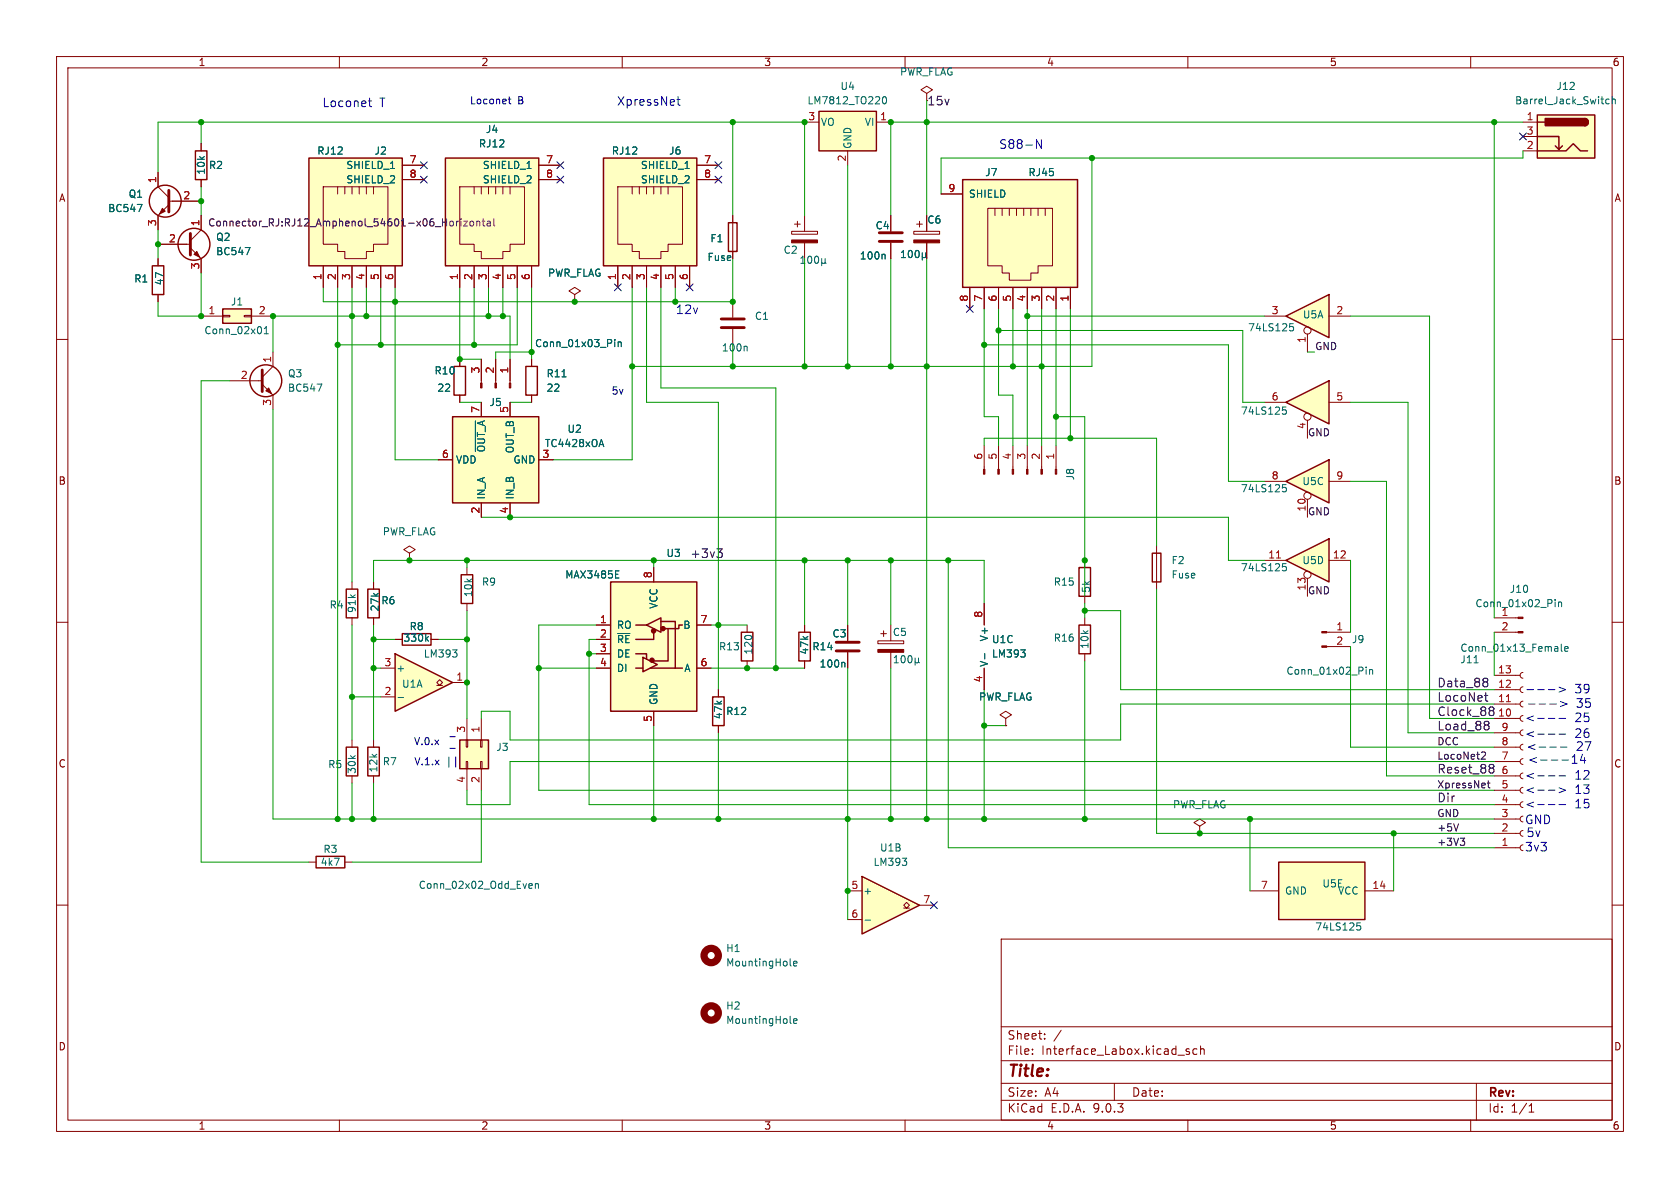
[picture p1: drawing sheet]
<svg xmlns="http://www.w3.org/2000/svg" width="297mm" height="210mm" viewBox="0 0 297 210" stroke-linecap="round" stroke-linejoin="round" font-family="sans-serif">
<g fill="none" stroke="#840000" stroke-width=".18">
<path d="M10 10h277v190h-277zM12 12h273v186h-273zM60 10v2M110 10v2M160 10v2M163.8 16.5l1-.6-1-.7-1 .7 1 .6v1.3M210 10v2M260 10v2M10 60h2M285 60h2M10 110h2M285 110h2"/>
<path d="M54.6 152.4h1.3M61 152.4h1.2M10 160h2M177 166h108v32h-108zM285 160h2M60 198v2M110 198v2M160 198v2M177 194.5h108M177 191.5h108M177 187.5h108M177 181.5h108"/>
<path d="M182.5 186.3v.1M182.5 185.5v.1M184.7 183.6v.1M184.7 182.8v.1M187.6 182.1l-1.3 2M197 191.5v3M210 198v2M210.2 185.5l-.3-.1-.2 .2v.2l.5 .2v.3h-.5M211.6 185.5l-.4-.1-.3 .3v.4l.1 .2h.6M212.2 185.5l.3-.1 .3 .1 .1 .9M212.2 184.9v1.5M260 198v2"/>
<path d="M261 191.5v6.5M270.3 196.6h.9M270.3 195.5l.4-.4v1.5"/>
</g>
<path d="M55.9 151.4h5.1v2h-5.1z" fill="none" stroke="#840000" stroke-width=".25"/>
<path d="M81.3 130.8h5.1v5.1h-5.1z" fill="#ffffc2"/>
<path d="M65 132.1h2.1v5.1h-2.1zM81.3 130.8h5.1v5.1h-5.1z" fill="none" stroke="#840000" stroke-width=".25"/>
<path d="M66 130.8v1.3M66 137.2v1.2M82.4 130.8h.3v1.3h-.3zM82.4 134.6h.3v1.3h-.3zM82.5 127v3.8M82.5 135.9v3.8M85 130.8h.2v1.3h-.2zM85 134.6h.2v1.3h-.2zM85.1 127v3.8M85.1 135.9v3.8" fill="none" stroke="#840000" stroke-width=".18"/>
<path d="M93.7 156.2l.3 .1 .1 .2-.6 .1M94 157h-.3M94.6 156.3l.2-.1 .3 .1 .1 .7M94.6 156.2v.8" fill="none" stroke="#006464" stroke-width=".18"/>
<path d="M69.8 115.6l10.2 5.1-10.2 5z" fill="#ffffc2"/>
<path d="M69.8 115.6l10.2 5.1-10.2 5z" fill="none" stroke="#840000" stroke-width=".25"/>
<path d="M157.5 38.1v2.8M101.6 52.1l1-.7-1-.6-1 .6 1 .7v1.2M101.6 53.3h.1M157.5 42.9v2.8M67.3 118.1h2.5M67.3 123.2h2.5M77.2 121.2h.5l-.5-.5 .5-.6 .5 .6-.5 .5h.5M80 120.7h2.5" fill="none" stroke="#840000" stroke-width=".18"/>
<path d="M156.3 44.9l.2 .2v.7M80 114.9h.8l-.4 .5M80.7 115.5v.5M70.4 123.3h.9" fill="none" stroke="#006464" stroke-width=".18"/>
<path d="M155.4 41.1h4.1M155.4 42.7h4.1" fill="none" stroke="#840000" stroke-width=".51"/>
<path d="M106.7 27.9h16.5v19.1h-16.5z" fill="#ffffc2"/>
<g fill="none" stroke="#840000" stroke-width=".18">
<path d="M109.2 33h11.4v10.2h-2.5v1.3h-1.3v1.2h-3.8v-1.2h-1.2v-1.3h-2.6zM111.8 33v1.3M113 33v1.3M114.3 33v1.3M115.6 33v1.3M116.8 33v1.3M118.1 33v1.3M123.2 29.2h3.8M123.2 31.8h3.8M109.2 47v3.8M111.8 47v3.8M114.3 47v3.8"/>
<path d="M116.8 47v3.8M119.4 47v3.8M121.9 47v3.8"/>
</g>
<path d="M106.7 27.9h16.5v19.1h-16.5z" fill="none" stroke="#840000" stroke-width=".25"/>
<path d="M121.1 29.8h.7" fill="none" stroke="#006464" stroke-width=".18"/>
<path d="M54.6 27.9h16.5v19.1h-16.5z" fill="#ffffc2"/>
<g fill="none" stroke="#840000" stroke-width=".18">
<path d="M57.1 33h11.5v10.2h-2.6v1.3h-1.2v1.2h-3.8v-1.2h-1.3v-1.3h-2.6zM59.7 33v1.3M61 33v1.3M62.2 33v1.3M63.5 33v1.3M64.8 33v1.3M66 33v1.3M71.1 29.2h3.8M71.1 31.8h3.8M57.1 47v3.8M59.7 47v3.8M62.2 47v3.8"/>
<path d="M64.8 47v3.8M67.3 47v3.8M69.8 47v3.8"/>
</g>
<path d="M54.6 27.9h16.5v19.1h-16.5z" fill="none" stroke="#840000" stroke-width=".25"/>
<path d="M69 29.8h.8" fill="none" stroke="#006464" stroke-width=".18"/>
<g fill="none" stroke="#840084" stroke-width=".18">
<path d="M80.7 39.1v.8M81.1 39.1l-.4 .2M81.5 38.7v.1M81.5 39.1v.8M82 39.1h.6l-.6 .8h.6M83.1 39.2l.2-.1 .4 .1v.5l-.1 .2h-.3l-.2-.1zM84.3 39.2l.2-.1 .3 .1v.7M84.3 39.1v.8M85.2 39.1h.5M85.4 38.7v1.1l.3 .1M86.1 39.2h.5l.1 .7M86.7 39.4l-.4 .1-.2 .1 .2 .3h.4"/>
<path d="M87.3 38.7v1.1l.2 .1"/>
</g>
<path d="M39.4 54.6h5v2.6h-5z" fill="#ffffc2"/>
<path d="M39.4 54.6h5v2.6h-5z" fill="none" stroke="#840000" stroke-width=".25"/>
<path d="M35.6 55.9h3.8M39.4 55.8h1.2v.2h-1.2zM43.2 55.8h1.2v.2h-1.2zM44.4 55.9h3.9" fill="none" stroke="#840000" stroke-width=".18"/>
<path d="M46.7 59h.7M46.7 58.1l.4-.4v1.3" fill="none" stroke="#006464" stroke-width=".18"/>
<path d="M78.7 27.9h16.5v19.1h-16.5z" fill="#ffffc2"/>
<g fill="none" stroke="#840000" stroke-width=".18">
<path d="M35.6 25.4v1.3M35.6 31.8v1.2M81.3 33h11.4v10.2h-2.5v1.3h-1.3v1.2h-3.8v-1.2h-1.3v-1.3h-2.5zM83.8 33v1.3M85.1 33v1.3M86.4 33v1.3M87.6 33v1.3M88.9 33v1.3M90.2 33v1.3M95.2 29.2h3.9M95.2 31.8h3.9M81.3 47v3.8"/>
<path d="M83.8 47v3.8M86.4 47v3.8M88.9 47v3.8M91.4 47v3.8M94 47v3.8M81.3 63.5v1.3M81.3 69.9v1.2M94 63.5v1.3M94 69.9v1.2M174 78.7v4.3M176.5 78.7v4.3M179.1 78.7v4.3"/>
<path d="M181.6 78.7v4.3M184.1 78.7v4.3M186.7 78.7v4.3M72.4 97.8l1-.6-1-.7-1 .7 1 .6v1.3M72.4 99.1h.1M62.2 102.9v1.2M62.2 109.2v1.3M142.2 110.5v1.3M142.2 116.8v1.3M174 106.7v3.8M174 118.1v3.8M234.5 111.8h4.3"/>
<path d="M234.5 114.3h4.3M264.2 119.4h4.5M269.2 118.9l-.3 .1-.2 .4 .2 .3 .3 .2M127 121.9v1.3M127 128.3v1.2M177.8 127l1-.6-1-.7-1 .7 1 .6v1.3M177.8 128.3h.1M264.2 139.7h4.5M264.2 137.2h4.5M264.2 134.6h4.5M264.2 132.1h4.5M264.2 129.5h4.5"/>
<path d="M264.2 127h4.5M264.2 124.5h4.5M264.2 121.9h4.5M269.2 139.2l-.3 .1-.2 .4 .2 .4 .3 .1M269.2 136.7l-.3 .1-.2 .4 .2 .3 .3 .2M269.2 134.1l-.3 .2-.2 .3 .2 .4 .3 .1M269.2 131.6l-.3 .1-.2 .4 .2 .3 .3 .2M269.2 129l-.3 .2-.2 .3 .2 .4 .3 .1M269.2 126.5l-.3 .1-.2 .4 .2 .4 .3 .1M269.2 124l-.3 .1-.2 .4 .2 .3 .3 .2M269.2 121.4l-.3 .2-.2 .3 .2 .4 .3 .1M212.1 146.1l1-.7-1-.6-1 .6 1 .7v1.2"/>
<path d="M212.1 147.3h.1M264.2 149.9h4.5M264.2 147.3h4.5M264.2 144.8h4.5M264.2 142.2h4.5M269.2 149.4l-.3 .1-.2 .4 .2 .3 .3 .2M269.2 146.8l-.3 .2-.2 .3 .2 .4 .3 .1M269.2 144.3l-.3 .1-.2 .4 .2 .3 .3 .2M269.2 141.7l-.3 .2-.2 .3 .2 .4 .3 .1"/>
</g>
<path d="M34.5 26.7h2.1v5.1h-2.1zM78.7 27.9h16.5v19.1h-16.5zM80.3 64.8h2v5.1h-2zM93 64.8h2v5.1h-2zM61.2 104.1h2v5.1h-2zM141.2 111.8h2.1v5h-2.1zM126 123.2h2v5.1h-2z" fill="none" stroke="#840000" stroke-width=".25"/>
<g fill="none" stroke="#006464" stroke-width=".18">
<path d="M93.2 29.8h.7M99.4 66.6h.7M174.1 115.5v1M180.5 114.9h.7l-.4 .5M181.2 115.5v.5M241.5 117.9v.1M241.5 118.4v.8M242.1 118.4v.8M242.1 118.5l.2-.1h.3l.1 .8M260.6 117.2h.7M276 113.9v1.1l.2 .1M276.6 114.7l.6-.1v-.3h-.4l-.2 .2 .1 .6h.5"/>
<path d="M139.7 170.6l.2 .2M140.3 170.3l.6-.1-.1-.2-.3-.1-.2 .2 .1 .6h.4M139.7 180.7l.2 .2M140.3 180.5l.6-.1-.1-.3h-.3l-.2 .2 .1 .6h.4"/>
</g>
<path d="M266.3 124h.7" fill="none" stroke="#a90000" stroke-width=".18"/>
<g fill="none" stroke="#840000" stroke-width="1.3">
<circle cx="125.7" cy="168.9" r="1.27"/>
<circle cx="125.7" cy="179.1" r="1.27"/>
</g>
<g fill="#840000" stroke="#840000" stroke-width=".18">
<path d="M186.6 83h.2v.8h-.2z"/>
<path d="M184 83h.3v.8h-.3z"/>
<path d="M181.5 83h.2v.8h-.2z"/>
<path d="M178.9 83h.3v.8h-.3z"/>
<path d="M176.4 83h.3v.8h-.3z"/>
<path d="M173.9 83h.2v.8h-.2z"/>
<path d="M233.7 111.6h.8v.3h-.8z"/>
<path d="M233.7 114.2h.8v.2h-.8z"/>
</g>
<path d="M226.1 152.4h15.2v10.2h-15.2z" fill="#ffffc2"/>
<path d="M203.7 97.8h1.5v5.1h-1.5zM61.2 132.1h2v5.1h-2zM226.1 152.4h15.2v10.2h-15.2z" fill="none" stroke="#840000" stroke-width=".25"/>
<path d="M85.1 63.5v4.2M87.6 63.5v4.2M90.2 63.5v4.2M204.5 96.5v7.6M62.2 130.8v1.3M62.2 137.2v1.2M221 157.5h5.1M241.3 157.5h5.1" fill="none" stroke="#840000" stroke-width=".18"/>
<path d="M108.7 60v.1M108.7 60.4v.9M109.3 60.4v.9M109.3 60.6l.2-.2 .3 .1v.8M239.9 163.1h.6M240 163.6h.3l.3 .3-.1 .4-.5 .1" fill="none" stroke="#006464" stroke-width=".18"/>
<g fill="#840000" stroke="#840000" stroke-width=".18">
<path d="M90 67.7h.3v.9h-.3z"/>
<path d="M87.5 67.7h.3v.9h-.3z"/>
<path d="M85 67.7h.2v.9h-.2z"/>
</g>
<path d="M107.9 102.9h15.3v22.8h-15.3z" fill="#ffffc2"/>
<g fill="none" stroke="#840000" stroke-width=".25">
<path d="M128.8 39.4h1.5v5.1h-1.5zM65 104.1h2.1v5.1h-2.1zM107.9 102.9h15.3v22.8h-15.3zM112.4 115.6h1.9v.6M112.4 110.5h1.9M112.4 118.1h1.3M113.7 116.2l2.5 1.3-2.5 1.2zM114.3 110.5l2.5-1.3v2.6zM114.3 116.2v.3M114.9 118.1h5.7M115.6 111.8v1.2h-3.2M116.8 109.9h2.6v8.2"/>
<path d="M118.1 111.1v5.7h-2.5M120.6 110.5h-.6v.6h-2.5"/>
</g>
<g fill="#840000" stroke="#840000" stroke-width=".25">
<circle cx="115.3" cy="116.7" r=".36"/>
<circle cx="115.5" cy="111.5" r=".36"/>
<circle cx="117.2" cy="111.1" r=".36"/>
</g>
<g fill="none" stroke="#840000" stroke-width=".18">
<path d="M129.5 38.1v7.6M140.5 39.6h1M141 39.1v1M142.2 38.1v2.8M129.5 53.3v2.8M129.5 58.2v2.8M140 40.9h4.5v.5h-4.5zM142.2 42.9v2.8M66 102.9v1.2M66 109.2v1.3M105.4 110.5h2.5M105.4 113h2.5"/>
<path d="M105.4 115.6h2.5M105.4 118.1h2.5M115.6 100.3v2.6M116.8 109.9h.1M123.2 110.5h2.5M123.2 118.1h2.5M149.9 110.5v2.8M149.9 115.3v2.8M155.2 113.3h4.6v.5h-4.6zM155.7 112h1M156.2 111.5v1M157.5 110.5v2.8"/>
<path d="M157.5 115.3v2.8M115.6 125.7v2.6"/>
</g>
<g fill="none" stroke="#006464" stroke-width=".18">
<path d="M141.6 46.6h.7M141.6 45.6l.3-.3v1.3M143 45.3h.1a.68 .68 0 0 1 .4 .6 .68 .68 0 0 1-.4 .7 .84 .84 0 0 1-.1-1.3zM144.1 45.4l.2-.1a.68 .68 0 0 1 .4 .6 .68 .68 0 0 1-.4 .7l-.2-.2-.1-.3zM145.3 46.4l.1 .2h.3l.2-.2M145.3 45.7v1.3M145.9 46.4l.2 .2M145.9 45.7v.7M131.9 61.2l.2 .2v.6M108.8 102.2h.6M108.8 100.9h.6M149.2 117.1l.2 .2v.6"/>
<path d="M158.1 117.2h.7M158.1 116.3l.3-.4v1.3M159.5 116l.1-.1a.68 .68 0 0 1 .4 .6 .68 .68 0 0 1-.4 .7 .84 .84 0 0 1-.1-1.2zM160.6 116l.2-.1a.68 .68 0 0 1 .4 .6 .68 .68 0 0 1-.4 .7l-.2-.2-.1-.3zM161.8 117l.2 .2h.2l.2-.2M161.8 116.3v1.3M162.4 117l.2 .2M162.4 116.3v.7"/>
</g>
<g fill="#840000" stroke="#840000" stroke-width=".18">
<path d="M155.2 114.8h4.6v.5h-4.6z"/>
<path d="M140 42.4h4.5v.5h-4.5z"/>
</g>
<path d="M127.5 56.4h4.1M127.5 57.9h4.1M147.8 113.5h4.1M147.8 115.1h4.1" fill="none" stroke="#840000" stroke-width=".51"/>
<path d="M227.3 71.1l7.6-3.8v7.6z" fill="#ffffc2"/>
<path d="M227.3 71.1l7.6-3.8v7.6z" fill="none" stroke="#840000" stroke-width=".25"/>
<g fill="none" stroke="#840000" stroke-width=".18">
<path d="M223.5 71.1h3.8M231.1 74.3v3.2M234.9 71.1h3.9"/>
<circle cx="231.1" cy="73.7" r=".63"/>
</g>
<path d="M226.8 72h.6M226.9 72.4h.3l.2 .3-.1 .5h-.4" fill="none" stroke="#006464" stroke-width=".18"/>
<path d="M227.3 99.1l7.6-3.8v7.6z" fill="#ffffc2"/>
<path d="M227.3 99.1l7.6-3.8v7.6zM81.5 101.6h2.1v5.1h-2.1zM190.8 110.5h2v5.1h-2zM190.8 100.3h2v5.1h-2z" fill="none" stroke="#840000" stroke-width=".25"/>
<g fill="none" stroke="#840000" stroke-width=".18">
<path d="M191.8 99.1v1.2M223.5 99.1h3.8M234.9 99.1h3.9M82.5 100.3v1.3M82.5 106.7v1.3M191.8 105.4v1.3M191.8 109.2v1.3M191.8 115.6v1.2M231.1 102.2v3.2M264.2 109.2h4.2M264.2 111.8h4.2"/>
<circle cx="231.1" cy="101.6" r=".63"/>
</g>
<path d="M225.7 98.6h.7" fill="none" stroke="#a90000" stroke-width=".18"/>
<path d="M226.8 99.6h.6M226.9 100.1h.3l.2 .3-.1 .4-.4 .1M274.9 106v.1M274.9 106.4v.9M275.5 106.4v.9M275.5 106.5l.2-.1 .3 .1 .1 .8" fill="none" stroke="#006464" stroke-width=".18"/>
<g fill="#840000" stroke="#840000" stroke-width=".18">
<path d="M268.4 109.1h.8v.2h-.8z"/>
<path d="M268.4 111.6h.8v.3h-.8z"/>
</g>
<path d="M144.8 19.7h10.1v7h-10.1z" fill="#ffffc2"/>
<path d="M144.8 19.7h10.1v7h-10.1z" fill="none" stroke="#840000" stroke-width=".25"/>
<path d="M142.2 21.6h2.6M149.9 26.7v2.5M154.9 21.6h2.6" fill="none" stroke="#840000" stroke-width=".18"/>
<path d="M156.1 17.2l.2-.1a.68 .68 0 0 1 .4 .6 .68 .68 0 0 1-.4 .7l-.2-.2-.1-.3z" fill="none" stroke="#006464" stroke-width=".18"/>
<path d="M227.3 85.1l7.6-3.8v7.6z" fill="#ffffc2"/>
<path d="M227.3 85.1l7.6-3.8v7.6z" fill="none" stroke="#840000" stroke-width=".25"/>
<g fill="none" stroke="#840000" stroke-width=".18">
<path d="M223.5 85.1h3.8M231.1 88.3v3.1M234.9 85.1h3.9"/>
<circle cx="231.1" cy="87.6" r=".63"/>
</g>
<path d="M226.8 85.7h.6M226.9 86.2h.3l.2 .2-.1 .5h-.4" fill="none" stroke="#006464" stroke-width=".18"/>
<path d="M227.3 55.9l7.6-3.8v7.6z" fill="#ffffc2"/>
<g fill="none" stroke="#840000" stroke-width=".25">
<path d="M227.3 55.9l7.6-3.8v7.6zM131.1 111.8h2v5h-2z"/>
<circle cx="29.2" cy="35.6" r="2.82"/>
</g>
<g fill="none" stroke="#840000" stroke-width=".18">
<path d="M27.9 30.5v2.5l1.9 1.9M29.8 36.2l-1.9 1.9v2.5M29.8 35.6h5.8M162.1 39.6h1M162.6 39.1v1M163.8 38.1v2.8M161.5 40.9h4.6v.5h-4.6zM163.8 42.9v2.8M223.5 55.9h3.8M231.1 59.1v3.1M234.9 55.9h3.9M132.1 110.5v1.3"/>
<path d="M132.1 116.8v1.3"/>
<circle cx="231.1" cy="58.4" r=".63"/>
</g>
<path d="M24.3 36.1h.8l-.5 1.3M159.4 45.5h.7M159.4 44.6l.3-.3v1.2M160.7 44.3h.2a.68 .68 0 0 1 .4 .6 .68 .68 0 0 1-.4 .6 .84 .84 0 0 1-.2-1.2zM162 44.3h.1a.68 .68 0 0 1 .4 .6 .68 .68 0 0 1-.4 .6 .84 .84 0 0 1-.1-1.2zM163 45.4l.2 .1h.3l.2-.1M163 44.7v1.3M163.7 45.4l.1 .1M163.7 44.7v.7M228 57.2h.6M228.1 57.7h.3l.3 .2-.1 .5-.5 .1" fill="none" stroke="#006464" stroke-width=".18"/>
<g fill="#840000" stroke="#840000" stroke-width=".18">
<path d="M161.5 42.4h4.6v.5h-4.6z"/>
<path d="M28.7 36.8l.5 .5-1 .5z"/>
</g>
<path d="M29.8 33.7v3.8" fill="none" stroke="#840000" stroke-width=".51"/>
<path d="M80 73.7h15.2v15.2h-15.2z" fill="#ffffc2"/>
<path d="M80 73.7h15.2v15.2h-15.2z" fill="none" stroke="#840000" stroke-width=".25"/>
<path d="M85.1 71.1v2.6M90.2 71.1v2.6M77.5 81.3h2.5M85.1 88.9v2.5M90.2 88.9v2.5M95.2 81.3h2.6" fill="none" stroke="#840000" stroke-width=".18"/>
<path d="M84 74.4v5.4M106 78.6h.6M106.3 77.7l.4 1.3" fill="none" stroke="#006464" stroke-width=".18"/>
<path d="M152.4 154.9l10.2 5.1-10.2 5.1z" fill="#ffffc2"/>
<g fill="none" stroke="#840000" stroke-width=".25">
<path d="M152.4 154.9l10.2 5.1-10.2 5.1z"/>
<circle cx="47" cy="67.3" r="2.82"/>
</g>
<path d="M40.6 67.3h5.8M46.4 67.9l1.9 2v2.5M48.3 62.2v2.6l-1.9 1.9M149.9 157.5h2.5M149.9 162.6h2.5M159.8 160.5h.5l-.5-.5 .5-.5 .5 .5-.5 .5h.5M162.6 160h2.5" fill="none" stroke="#840000" stroke-width=".18"/>
<path d="M56.1 67.9h.8l-.5 1.3M159.5 151.7h.8l-.4 .5M160.2 152.3v.6M152.9 162.7h1" fill="none" stroke="#006464" stroke-width=".18"/>
<path d="M46.4 65.4v3.8" fill="none" stroke="#840000" stroke-width=".51"/>
<path d="M47 69.1l.5-.5 .5 1z" fill="#840000" stroke="#840000" stroke-width=".18"/>
<path d="M271.8 20.3h10.1v7.6h-10.1z" fill="#ffffc2"/>
<g fill="none" stroke="#840000" stroke-width=".25">
<path d="M271.8 20.3h10.1v7.6h-10.1zM271.8 26.7h5.1l1.2-1.3 1.3 1.3h1.3M271.8 24.1h3.8v2.3l.6-.6M271.8 21.6h1.2M275 25.8l.6 .6M280.2 21a.64 .64 0 0 1 .6 .6 .64 .64 0 0 1-.6 .6M71.1 112h5.1v2h-5.1z"/>
<circle cx="34.3" cy="43.2" r="2.82"/>
</g>
<g fill="#840000" stroke="#840000" stroke-width=".25">
<path d="M280.2 21a.64 .64 0 0 1 .6 .6 .64 .64 0 0 1-.6 .6z"/>
<path d="M273.2 21h7v1.2h-7z"/>
</g>
<path d="M35.6 38.1v2.5l-1.9 1.9M269.2 21.6h2.6M269.2 24.1h2.6M269.2 26.7h2.6M27.9 43.2h5.8M33.7 43.8l1.9 1.9v2.6M69.8 113h1.3M76.2 113h1.3" fill="none" stroke="#840000" stroke-width=".18"/>
<path d="M284.5 17.6l-.4-.1-.2 .3 .1 .5h.5M285 17.6l.2-.1 .3 .1 .1 .8M285 17.1v1.3M43.4 43.8h.8l-.5 1.2M75.4 112.9l.3 .5M75.7 112.5l-.4 .5" fill="none" stroke="#006464" stroke-width=".18"/>
<path d="M33.7 41.3v3.8" fill="none" stroke="#840000" stroke-width=".51"/>
<path d="M34.8 44.5l.5 1-1-.5z" fill="#840000" stroke="#840000" stroke-width=".18"/>
<path d="M170.2 31.8h20.3v19h-20.3z" fill="#ffffc2"/>
<path d="M170.2 31.8h20.3v19h-20.3zM26.9 47h2.1v5.1h-2.1z" fill="none" stroke="#840000" stroke-width=".25"/>
<g fill="none" stroke="#840000" stroke-width=".18">
<path d="M27.9 30.5v2.5M27.9 38.1v2.5M30.5 35.6h5.1M35.6 25.4v1.3M35.6 31.8v1.2M35.6 38.1v2.5M71.1 29.2h3.8M71.1 31.8h3.8M95.2 29.2h3.9M95.2 31.8h3.9M123.2 29.2h3.8M123.2 31.8h3.8"/>
<path d="M129.5 38.1v1.3M157.5 38.1v2.8M163.8 38.1v2.8M166.4 34.3h3.8M174.6 36.8h11.5v10.2h-2.6v1.3h-1.3v1.2h-3.8v-1.2h-1.2v-1.3h-2.6zM175.9 36.8v1.3M177.2 36.8v1.3M178.4 36.8v1.3M179.7 36.8v1.3M181 36.8v1.3M182.2 36.8v1.3M183.5 36.8v1.3"/>
<path d="M184.8 36.8v1.3M27.9 45.7v1.3M27.9 52.1v1.2M27.9 43.2h5.1M35.6 45.7v2.6M57.1 47v3.8M59.7 47v3.8M62.2 47v3.8M64.8 47v3.8M67.3 47v3.8M69.8 47v3.8M81.3 47v3.8"/>
<path d="M83.8 47v3.8M86.4 47v3.8M88.9 47v3.8M91.4 47v3.8M94 47v3.8M101.6 53.3h.1M109.2 47v3.8M111.8 47v3.8M114.3 47v3.8M116.8 47v3.8M119.4 47v3.8M121.9 47v3.8"/>
<path d="M129.5 44.5v1.2M157.5 42.9v2.8M163.8 42.9v2.8M171.4 50.8v3.8M174 50.8v3.8M176.5 50.8v3.8M179.1 50.8v3.8M181.6 50.8v3.8M184.1 50.8v3.8M186.7 50.8v3.8M189.2 50.8v3.8M81.3 63.5v1.3"/>
<path d="M81.3 69.9v1.2M85.1 63.5v3.8M85.1 71.1v2.6M87.6 63.5v3.8M90.2 63.5v3.8M90.2 71.1v2.6M94 63.5v1.3M94 69.9v1.2M77.5 81.3h2.5M85.1 88.9v2.5M90.2 88.9v2.5M95.2 81.3h2.6"/>
<path d="M66 102.9v1.2M66 109.2v1.3M69.8 113h1.3M76.2 113h1.3M105.4 113h2.5M105.4 110.5h2.5M105.4 115.6h2.5M105.4 118.1h2.5M115.6 100.3v2.6M123.2 110.5h2.5M123.2 118.1h2.5M142.2 110.5v1.3"/>
<path d="M142.2 116.8v1.3M149.9 110.5v2.8M149.9 115.3v2.8M174 106.7v3.8M174 118.1v3.8M115.6 125.7v2.6M127 121.9v1.3M127 128.3v1.2M177.8 128.3h.1"/>
</g>
<g fill="none" stroke="#0f0f0f" stroke-width=".18">
<path d="M126.7 97h1l-.5 .6 .4 .2 .1 .5-.3 .3h-.4M262.4 119.9l.5 .1 .1 .2-.3 .3M262.1 132.9l.4 .1 .1 .3-.8 .9h.8M262.4 120.5h.3M262.4 122.9h.6M262.7 128.2h.3M262.7 122.4v1.3l.3 .3M262.7 120.5l.3 .2v.4l-.1 .2-.5 .1M262.9 138.4h.5M263 128.2l.2 .1v.4l-.1 .3h-.4M263.1 138v1.1l.3 .2M263.2 127.7v.2l-.2 .3"/>
<path d="M263.4 125h.4l.2 .1 .1 .2-.3 .3M263.4 125.5l.1 .1M263.5 135.1l.5 .1 .1 .2-.3 .4M263.5 135.8h.3M263.5 125.6h.3M263.5 125.6l-.1 .1M263.8 125.6l.3 .3-.1 .4-.2 .2-.4-.1M263.8 135.8l.2 .1 .1 .5-.1 .2-.5 .1M257.8 145.6l-.4 1.3M258.2 148.2h.7l-.4 .4M258.7 148.6l.2 .3v.3l-.2 .2"/>
</g>
<g fill="none" stroke="#009600" stroke-width=".18">
<path d="M163.8 17.8v20.3M27.9 30.5v-8.9h114.3v16.5M35.6 21.6v3.8M35.6 33v5.1M129.5 21.6v16.5M149.9 29.2v35.6M193 27.9v36.9h-81.2M264.2 21.6v87.6M269.2 21.6h-111.7v16.5M269.2 26.7v1.2h-102.8v6.4M27.9 40.6v5.1M35.6 48.3v7.6h-7.7v-2.6"/>
<path d="M59.7 50.8v94M62.2 50.8v52.1M64.8 50.8v5.1M67.3 50.8v10.2M69.8 50.8v30.5h7.7M81.3 50.8v12.7h3.8M83.8 50.8v10.2M86.4 50.8v5.1M88.9 50.8v5.1M91.4 50.8v10.2h-31.7M94 50.8v12.7M111.8 50.8v30.5h-14"/>
<path d="M114.3 50.8v20.3h12.7v50.8M116.8 50.8v17.8h20.4v49.5M119.4 50.8v2.5M129.5 45.7v7.6h-72.4v-2.5M142.2 45.7v19.1M157.5 45.7v19.1M163.8 45.7v99.1M174 54.6v19.1h2.5v5M176.5 54.6v15.3h2.6v8.8M176.5 58.4h43.2v12.7h3.8M179.1 54.6v10.2M181.6 54.6v24.1"/>
<path d="M181.6 55.9h41.9M184.1 54.6v24.1M186.7 54.6v24.1M189.2 54.6v22.9M238.8 55.9h13.9v71.1h11.5M40.6 67.3h-5v85.1h19M48.3 62.2v-6.3h41.9v7.6M48.3 72.4v72.4h215.9M81.3 71.1h3.8M90.2 71.1h3.8M94 62.2h-6.4v1.3M129.5 61v3.8"/>
<path d="M174 78.7v-1.2h30.5v19M174 61h43.2v24.1h6.3M186.7 73.7h5.1v31.7M231.1 62.2h1.3M238.8 71.1h10.1v58.4h15.3M82.5 99.1v1.2M85.1 91.4h132.1v7.7h6.3M115.6 99.1v1.2M142.2 99.1v11.4M149.9 99.1v11.4M157.5 99.1v11.4M167.6 99.1v50.8h96.6"/>
<path d="M238.8 99.1v12.7M238.8 85.1h6.3v52.1h19.1M62.2 110.5v20.3M66 102.9v-3.8h108v7.6M66 118.1h1.3M66 113h3.8M66 110.5v20.3M77.5 113h5M82.5 108v19M95.2 118.1h10.2M104.1 115.6h1.3M105.4 110.5h-10.2v29.2h169"/>
<path d="M105.4 113h-1.3v29.2h160.1M125.7 118.1h16.5M125.7 110.5h6.4M149.9 118.1v44.5M157.5 118.1v26.7M191.8 106.7v2.5M191.8 116.8v28M191.8 108h6.3v13.9h66.1M204.5 104.1v43.2h59.7M238.8 114.3v17.8h25.4M264.2 111.8v7.6M62.2 138.4v6.4"/>
<path d="M62.2 123.2h5.1M66 138.4v6.4M85.1 139.7v12.7h-22.9M115.6 128.3v16.5M127 129.5v15.3M174 121.9v22.9M174 128.3h3.8M264.2 124.5h-66.1v6.3h-107.9v-5.1h-5.1v1.3M264.2 134.6h-174v7.6h-7.7v-2.5M221 144.8v12.7M246.4 147.3v10.2"/>
</g>
<g fill="none" stroke="#000084" stroke-width=".18">
<path d="M74.3 28.6l1.2 1.2M74.3 31.1l1.2 1.3M75.5 28.6l-1.2 1.2M75.5 31.1l-1.2 1.3M98.5 28.6l1.2 1.2M98.5 31.1l1.2 1.3M99.7 28.6l-1.2 1.2M99.7 31.1l-1.2 1.3M126.4 31.1l1.2 1.3M126.4 28.6l1.2 1.2M127.6 31.1l-1.2 1.3M127.6 28.6l-1.2 1.2"/>
<path d="M268.6 23.5l1.2 1.2M269.8 23.5l-1.2 1.2M108.6 50.2l1.2 1.2M109.8 50.2l-1.2 1.2M121.3 50.2l1.2 1.2M122.5 50.2l-1.2 1.2M170.8 54l1.3 1.2M172.1 54l-1.3 1.2M164.5 159.4l1.2 1.2M165.7 159.4l-1.2 1.2"/>
</g>
<g fill="none" stroke="#0000c2" stroke-width=".18">
<path d="M65.1 17.8h.6M65.3 17.3v1.3l.4 .3M89.8 17.5h.5M90 17.1v1.1l.3 .2M119.7 17.6h.5M119.9 17.1v1.3l.3 .2M184.1 24.7v1.5l-.9-1.5v1.5M79.4 133.8v1.8M80.6 133.8v1.8M270 121.9h1.1M270.2 124.5h1.2M271.8 121.9h1.2"/>
<path d="M272.1 124.5h1.2M273.7 127h1.2M273.7 129.8h1.2M273.7 137.2h1.2M273.7 139.7h1.2M273.7 121.9h1.2M274 132.1h1.1M274 124.5h1.1M275.6 127h1.2M275.6 129.8h1.2M275.6 137.2h1.2M275.6 139.3l1.2 .4-1.2 .4"/>
<path d="M275.6 121.5l1.2 .4-1.2 .4M275.9 132.1h1.1M275.9 124l1.1 .5-1.1 .4M276.1 134.4h1.2M277.9 134.9h.9M277.9 133.8l.5-.4v1.5M279.8 133.3l-.4 1.1h.9M280.1 133.9v1M273.7 142.2h1.2M275.6 142.2h1.2"/>
</g>
<g fill="none" stroke="#006464" stroke-width=".18">
<path d="M24.3 36.1h.8l-.5 1.3M69 29.8h.8M93.2 29.8h.7M121.1 29.8h.7M43.4 43.8h.8l-.5 1.2M156.3 44.9l.2 .2v.7M159.4 45.5h.7M159.4 44.6l.3-.3v1.2M160.7 44.3h.2a.68 .68 0 0 1 .4 .6 .68 .68 0 0 1-.4 .6 .84 .84 0 0 1-.2-1.2zM162 44.3h.1a.68 .68 0 0 1 .4 .6 .68 .68 0 0 1-.4 .6 .84 .84 0 0 1-.1-1.2zM163 45.4l.2 .1h.3l.2-.1M163 44.7v1.3"/>
<path d="M163.7 45.4l.1 .1M163.7 44.7v.7M84 74.4v5.4M99.4 66.6h.7M106 78.6h.6M106.3 77.7l.4 1.3M108.7 60v.1M108.7 60.4v.9M109.3 60.4v.9M109.3 60.6l.2-.2 .3 .1v.8M75.4 112.9l.3 .5M75.7 112.5l-.4 .5"/>
<path d="M108.8 102.2h.6M108.8 100.9h.6M149.2 117.1l.2 .2v.6M174.1 115.5v1M180.5 114.9h.7l-.4 .5M181.2 115.5v.5"/>
</g>
<g fill="none" stroke="#840084" stroke-width=".18">
<path d="M80.7 39.1v.8M81.1 39.1l-.4 .2M81.5 38.7v.1M81.5 39.1v.8M82 39.1h.6l-.6 .8h.6M83.1 39.2l.2-.1 .4 .1v.5l-.1 .2h-.3l-.2-.1zM84.3 39.2l.2-.1 .3 .1v.7M84.3 39.1v.8M85.2 39.1h.5M85.4 38.7v1.1l.3 .1M86.1 39.2h.5l.1 .7M86.7 39.4l-.4 .1-.2 .1 .2 .3h.4"/>
<path d="M87.3 38.7v1.1l.2 .1"/>
</g>
<g fill="#009600" stroke="#009600" stroke-width=".18">
<circle cx="221" cy="144.8" r=".46"/>
<circle cx="246.4" cy="147.3" r=".46"/>
<circle cx="212.1" cy="147.3" r=".46"/>
<circle cx="176.5" cy="58.4" r=".46"/>
<circle cx="181.6" cy="55.9" r=".46"/>
<circle cx="157.5" cy="21.6" r=".46"/>
<circle cx="163.8" cy="21.6" r=".46"/>
<circle cx="157.5" cy="64.8" r=".46"/>
<circle cx="163.8" cy="64.8" r=".46"/>
<circle cx="179.1" cy="64.8" r=".46"/>
<circle cx="174" cy="61" r=".46"/>
<circle cx="186.7" cy="73.7" r=".46"/>
<circle cx="193" cy="27.9" r=".46"/>
<circle cx="264.2" cy="21.6" r=".46"/>
<circle cx="167.6" cy="99.1" r=".46"/>
<circle cx="157.5" cy="99.1" r=".46"/>
<circle cx="189.2" cy="77.5" r=".46"/>
<circle cx="191.8" cy="99.1" r=".46"/>
<circle cx="184.1" cy="64.8" r=".46"/>
<circle cx="174" cy="128.3" r=".46"/>
<circle cx="174" cy="144.8" r=".46"/>
<circle cx="157.5" cy="144.8" r=".46"/>
<circle cx="163.8" cy="144.8" r=".46"/>
<circle cx="191.8" cy="144.8" r=".46"/>
<circle cx="191.8" cy="108" r=".46"/>
<circle cx="83.8" cy="61" r=".46"/>
<circle cx="94" cy="62.2" r=".46"/>
<circle cx="111.8" cy="64.8" r=".46"/>
<circle cx="101.6" cy="53.3" r=".46"/>
<circle cx="88.9" cy="55.9" r=".46"/>
<circle cx="119.4" cy="53.3" r=".46"/>
<circle cx="127" cy="144.8" r=".46"/>
<circle cx="149.9" cy="157.5" r=".46"/>
<circle cx="149.9" cy="144.8" r=".46"/>
<circle cx="132.1" cy="118.1" r=".46"/>
<circle cx="137.2" cy="118.1" r=".46"/>
<circle cx="127" cy="110.5" r=".46"/>
<circle cx="142.2" cy="99.1" r=".46"/>
<circle cx="149.9" cy="99.1" r=".46"/>
<circle cx="115.6" cy="144.8" r=".46"/>
<circle cx="35.6" cy="21.6" r=".46"/>
<circle cx="35.6" cy="55.9" r=".46"/>
<circle cx="64.8" cy="55.9" r=".46"/>
<circle cx="59.7" cy="61" r=".46"/>
<circle cx="67.3" cy="61" r=".46"/>
<circle cx="27.9" cy="43.2" r=".46"/>
<circle cx="48.3" cy="55.9" r=".46"/>
<circle cx="35.6" cy="35.6" r=".46"/>
<circle cx="82.5" cy="99.1" r=".46"/>
<circle cx="90.2" cy="91.4" r=".46"/>
<circle cx="72.4" cy="99.1" r=".46"/>
<circle cx="66" cy="118.1" r=".46"/>
<circle cx="66" cy="113" r=".46"/>
<circle cx="81.3" cy="63.5" r=".46"/>
<circle cx="86.4" cy="55.9" r=".46"/>
<circle cx="62.2" cy="55.9" r=".46"/>
<circle cx="69.8" cy="53.3" r=".46"/>
<circle cx="82.5" cy="120.7" r=".46"/>
<circle cx="62.2" cy="144.8" r=".46"/>
<circle cx="59.7" cy="144.8" r=".46"/>
<circle cx="66" cy="144.8" r=".46"/>
<circle cx="62.2" cy="123.2" r=".46"/>
<circle cx="149.9" cy="64.8" r=".46"/>
<circle cx="142.2" cy="64.8" r=".46"/>
<circle cx="129.5" cy="64.8" r=".46"/>
<circle cx="104.1" cy="115.6" r=".46"/>
<circle cx="95.2" cy="118.1" r=".46"/>
<circle cx="82.5" cy="113" r=".46"/>
<circle cx="115.6" cy="99.1" r=".46"/>
<circle cx="129.5" cy="53.3" r=".46"/>
<circle cx="142.2" cy="21.6" r=".46"/>
<circle cx="129.5" cy="21.6" r=".46"/>
</g>
<text font-size="2.8" fill="#840000" x="178" y="190.9">Title:</text>
<g font-size="2.1" fill="#0000c2">
<text x="56.9" y="19.1">Loconet</text>
<text x="67.1" y="19.1">T</text>
<text x="109" y="18.8">XpressNet</text>
<text x="176.5" y="26.4">S88-N</text>
<text x="119.4" y="55.6">12v</text>
<text x="278.4" y="122.7">39</text>
<text x="278.6" y="125.2">35</text>
<text x="269.5" y="127.8">&lt;---</text>
<text x="269.5" y="130.6">&lt;---</text>
<text x="278.4" y="127.8">25</text>
<text x="278.4" y="130.6">26</text>
<text x="269.5" y="137.9">&lt;---</text>
<text x="269.7" y="132.8">&lt;---</text>
<text x="270" y="135.1">&lt;---14</text>
<text x="278.4" y="137.9">12</text>
<text x="278.6" y="132.8">27</text>
<text x="269.5" y="143">&lt;---</text>
<text x="269.5" y="140.5">&lt;--&gt;</text>
<text x="278.4" y="143">15</text>
<text x="278.4" y="140.5">13</text>
<text x="269.5" y="145.8">GND</text>
<text x="269.7" y="148.1">5v</text>
<text x="269.5" y="150.6">3v3</text>
</g>
<g font-size="2.1" fill="#0f0f0f">
<text x="163.8" y="18.7">15v</text>
<text x="121.9" y="98.7">+3v3</text>
<text x="254" y="121.6">Data_88</text>
<text x="254" y="124.1">LocoNet</text>
<text x="254" y="129.2">Load_88</text>
<text x="254" y="126.7">Clock_88</text>
<text x="254" y="136.8">Reset_88</text>
<text x="254" y="141.9">Dir</text>
</g>
<g font-size="2.1" fill="#840000">
<text x="178" y="184">Sheet:</text>
<text x="178" y="186.7">File:</text>
<text x="184.1" y="186.7">Interface_Labox.kicad_sch</text>
<text x="178" y="196.9">KiCad</text>
<text x="178" y="194.1">Size:</text>
<text x="184.7" y="194.1">A4</text>
<text x="185.7" y="196.9">E.D.A.</text>
<text x="193.3" y="196.9">9.0.3</text>
<text x="200" y="194.1">Date:</text>
<text x="263" y="194.3">Rev:</text>
<text x="263" y="196.9">Id:</text>
<text x="267.1" y="196.9">1/1</text>
</g>
<g font-size="1.8" fill="#840000">
<text x="35" y="11.9">1</text>
<text x="85" y="11.9">2</text>
<text x="135" y="11.9">3</text>
<text x="185" y="11.9">4</text>
<text x="235" y="11.9">5</text>
<text x="285" y="11.9">6</text>
<text x="10.3" y="35.9">A</text>
<text x="285.3" y="35.9">A</text>
<text x="10.3" y="85.9">B</text>
<text x="285.3" y="85.9">B</text>
<text x="10.3" y="135.9">C</text>
<text x="285.3" y="135.9">C</text>
<text x="10.3" y="185.9">D</text>
<text x="285.3" y="185.9">D</text>
<text x="35" y="199.9">1</text>
<text x="85" y="199.9">2</text>
<text x="135" y="199.9">3</text>
<text x="185" y="199.9">4</text>
<text x="235" y="199.9">5</text>
<text x="285" y="199.9">6</text>
</g>
<g font-size="1.8" fill="#006464">
<text x="148.5" y="16.1">U4</text>
<text x="159" y="13.6">PWR_FLAG</text>
<text x="275.1" y="16.1">J12</text>
<text x="85.8" y="23.7">J4</text>
<text x="142.7" y="18.6">LM7812_TO220</text>
<text x="145" y="22.5">VO</text>
<text x="152.8" y="22.5">VI</text>
<text x="267.7" y="18.6">Barrel_Jack_Switch</text>
<text x="56" y="27.5">RJ12</text>
<text x="66.1" y="27.5">J2</text>
<text x="84.6" y="26.3">RJ12</text>
<text x="108.1" y="27.5">RJ12</text>
<text x="118.2" y="27.5">J6</text>
<text x="150.7" y="26.4" transform="rotate(-90 150.7 26.4)">GND</text>
<text x="22.6" y="35.2">Q1</text>
<text x="36.4" y="31" transform="rotate(-90 36.4 31)">10k</text>
<text x="36.8" y="30.1">R2</text>
<text x="61.1" y="30.1">SHIELD_1</text>
<text x="61.1" y="32.6">SHIELD_2</text>
<text x="85.3" y="30.1">SHIELD_1</text>
<text x="85.3" y="32.6">SHIELD_2</text>
<text x="113.2" y="30.1">SHIELD_1</text>
<text x="113.2" y="32.6">SHIELD_2</text>
<text x="171.2" y="35.2">SHIELD</text>
<text x="174.1" y="31.3">J7</text>
<text x="181.7" y="31.3">RJ45</text>
<text x="19" y="37.7">BC547</text>
<text x="154.7" y="40.7">C4</text>
<text x="163.8" y="39.7">C6</text>
<text x="38.1" y="45.3">BC547</text>
<text x="38.1" y="42.8">Q2</text>
<text x="125" y="46.3">Fuse</text>
<text x="125.5" y="43">F1</text>
<text x="138.4" y="45.1">C2</text>
<text x="151.9" y="46.1">100n</text>
<text x="23.6" y="50.1">R1</text>
<text x="29.1" y="50.5" transform="rotate(-90 29.1 50.5)">47</text>
<text x="96.8" y="49.1">PWR_FLAG</text>
<text x="36" y="59.3">Conn_02x01</text>
<text x="40.7" y="54.2">J1</text>
<text x="133.4" y="56.7">C1</text>
<text x="220.5" y="58.8">74LS125</text>
<text x="230.2" y="56.5">U5A</text>
<text x="94.5" y="61.6">Conn_01x03_Pin</text>
<text x="127.5" y="62.3">100n</text>
<text x="50.8" y="69.4">BC547</text>
<text x="50.8" y="66.9">Q3</text>
<text x="76.7" y="66.4">R10</text>
<text x="77.2" y="69.4">22</text>
<text x="86.4" y="72">J5</text>
<text x="96.5" y="66.9">R11</text>
<text x="96.5" y="69.4">22</text>
<text x="100.2" y="76.7">U2</text>
<text x="219.3" y="73.5">74LS125</text>
<text x="80.5" y="82.1">VDD</text>
<text x="86" y="80.1" transform="rotate(-90 86 80.1)">~{OUT_A}</text>
<text x="90.7" y="82.1">GND</text>
<text x="91" y="80.2" transform="rotate(-90 91 80.2)">OUT_B</text>
<text x="96.2" y="79.2">TC4428xOA</text>
<text x="86" y="88.4" transform="rotate(-90 86 88.4)">IN_A</text>
<text x="91" y="88.4" transform="rotate(-90 91 88.4)">IN_B</text>
<text x="190.1" y="85" transform="rotate(-90 190.1 85)">J8</text>
<text x="219.3" y="87.2">74LS125</text>
<text x="230.1" y="86">U5C</text>
<text x="67.6" y="94.8">PWR_FLAG</text>
<text x="117.7" y="98.7">U3</text>
<text x="207" y="99.9">F2</text>
<text x="219.3" y="101.2">74LS125</text>
<text x="230.1" y="99.9">U5D</text>
<text x="58.2" y="107.8">R4</text>
<text x="67.3" y="107">R6</text>
<text x="83.7" y="105.7" transform="rotate(-90 83.7 105.7)">10k</text>
<text x="85.1" y="103.7">R9</text>
<text x="99.8" y="102.5">MAX3485E</text>
<text x="116.4" y="107.7" transform="rotate(-90 116.4 107.7)">VCC</text>
<text x="186.2" y="103.7">R15</text>
<text x="192.9" y="104.9" transform="rotate(-90 192.9 104.9)">5k</text>
<text x="207" y="102.5">Fuse</text>
<text x="260.7" y="107.5">Conn_01x02_Pin</text>
<text x="266.8" y="105">J10</text>
<text x="63.1" y="108.4" transform="rotate(-90 63.1 108.4)">91k</text>
<text x="67.2" y="108.2" transform="rotate(-90 67.2 108.2)">27k</text>
<text x="71.2" y="113.6">330k</text>
<text x="72.3" y="111.6">R8</text>
<text x="109" y="111.4">RO</text>
<text x="109" y="113.9">~{RE}</text>
<text x="120.7" y="111.4">B</text>
<text x="147.1" y="112.9">C3</text>
<text x="157.7" y="112.6">C5</text>
<text x="174.9" y="113.5" transform="rotate(-90 174.9 113.5)">V+</text>
<text x="175.3" y="113.9">U1C</text>
<text x="186.2" y="113.6">R16</text>
<text x="238.9" y="113.9">J9</text>
<text x="265.4" y="109">1</text>
<text x="70" y="119">+</text>
<text x="74.8" y="116.4">LM393</text>
<text x="109" y="116.4">DE</text>
<text x="109" y="119">DI</text>
<text x="120.9" y="119">A</text>
<text x="127" y="115.2">R13</text>
<text x="133.2" y="115.8" transform="rotate(-90 133.2 115.8)">120</text>
<text x="143.1" y="115.8" transform="rotate(-90 143.1 115.8)">47k</text>
<text x="143.5" y="115.2">R14</text>
<text x="144.8" y="118.2">100n</text>
<text x="174.9" y="118" transform="rotate(-90 174.9 118)">V-</text>
<text x="175.3" y="116.4">LM393</text>
<text x="192.6" y="114.8" transform="rotate(-90 192.6 114.8)">10k</text>
<text x="227.3" y="119.5">Conn_01x02_Pin</text>
<text x="258.1" y="117.4">J11</text>
<text x="258.1" y="115.4">Conn_01x13_Female</text>
<text x="71" y="121.8">U1A</text>
<text x="116.4" y="124.7" transform="rotate(-90 116.4 124.7)">GND</text>
<text x="173" y="124.1">PWR_FLAG</text>
<text x="127.9" y="127.2" transform="rotate(-90 127.9 127.2)">47k</text>
<text x="128.3" y="126.6">R12</text>
<text x="57.9" y="136">R5</text>
<text x="63.1" y="136.9" transform="rotate(-90 63.1 136.9)">30k</text>
<text x="66.9" y="136.6" transform="rotate(-90 66.9 136.6)">12k</text>
<text x="67.6" y="135.5">R7</text>
<text x="87.6" y="132.9">J3</text>
<text x="207.3" y="143.1">PWR_FLAG</text>
<text x="56.6" y="153.3">4k7</text>
<text x="57.1" y="151">R3</text>
<text x="154.3" y="153.3">LM393</text>
<text x="155.5" y="150.7">U1B</text>
<text x="73.9" y="157.3">Conn_02x02_Odd_Even</text>
<text x="152.5" y="158.3">+</text>
<text x="227.1" y="158.3">GND</text>
<text x="233.7" y="157.1">U5E</text>
<text x="236.5" y="158.3">VCC</text>
<text x="232.4" y="164.7">74LS125</text>
<text x="128.3" y="168.5">H1</text>
<text x="128.3" y="171">MountingHole</text>
<text x="128.3" y="178.7">H2</text>
<text x="128.3" y="181.2">MountingHole</text>
</g>
<g font-size="1.8" fill="#0000c2">
<text x="83" y="18.6">Loconet</text>
<text x="91.5" y="18.6">B</text>
<text x="108" y="70">5v</text>
<text x="73.1" y="131.9">V.0.x</text>
<text x="79.4" y="130.4">_</text>
<text x="73.2" y="135.5">V.1.x</text>
<text x="79.4" y="132.4">_</text>
</g>
<g font-size="1.8" fill="#a90000">
<text x="142.8" y="21.3">3</text>
<text x="155.5" y="21.3">1</text>
<text x="269.8" y="21.3">1</text>
<text x="269.8" y="23.9">3</text>
<text x="72.3" y="29">7</text>
<text x="96.4" y="29">7</text>
<text x="124.4" y="29">7</text>
<text x="149.6" y="28.6" transform="rotate(-90 149.6 28.6)">2</text>
<text x="269.8" y="26.4">2</text>
<text x="27.7" y="32.5" transform="rotate(-90 27.7 32.5)">1</text>
<text x="32.3" y="35.3">2</text>
<text x="72.3" y="31.5">8</text>
<text x="96.4" y="31.5">8</text>
<text x="124.4" y="31.5">8</text>
<text x="167.6" y="34">9</text>
<text x="27.7" y="40.1" transform="rotate(-90 27.7 40.1)">3</text>
<text x="35.3" y="40.1" transform="rotate(-90 35.3 40.1)">1</text>
<text x="29.8" y="42.9">2</text>
<text x="35.3" y="47.7" transform="rotate(-90 35.3 47.7)">3</text>
<text x="56.9" y="49.6" transform="rotate(-90 56.9 49.6)">1</text>
<text x="59.4" y="49.6" transform="rotate(-90 59.4 49.6)">2</text>
<text x="62" y="49.6" transform="rotate(-90 62 49.6)">3</text>
<text x="64.5" y="49.6" transform="rotate(-90 64.5 49.6)">4</text>
<text x="67.1" y="49.6" transform="rotate(-90 67.1 49.6)">5</text>
<text x="69.6" y="49.6" transform="rotate(-90 69.6 49.6)">6</text>
<text x="81" y="49.6" transform="rotate(-90 81 49.6)">1</text>
<text x="83.6" y="49.6" transform="rotate(-90 83.6 49.6)">2</text>
<text x="86.1" y="49.6" transform="rotate(-90 86.1 49.6)">3</text>
<text x="88.6" y="49.6" transform="rotate(-90 88.6 49.6)">4</text>
<text x="91.2" y="49.6" transform="rotate(-90 91.2 49.6)">5</text>
<text x="93.7" y="49.6" transform="rotate(-90 93.7 49.6)">6</text>
<text x="109" y="49.6" transform="rotate(-90 109 49.6)">1</text>
<text x="111.5" y="49.6" transform="rotate(-90 111.5 49.6)">2</text>
<text x="114" y="49.6" transform="rotate(-90 114 49.6)">3</text>
<text x="116.6" y="49.6" transform="rotate(-90 116.6 49.6)">4</text>
<text x="119.1" y="49.6" transform="rotate(-90 119.1 49.6)">5</text>
<text x="121.7" y="49.6" transform="rotate(-90 121.7 49.6)">6</text>
<text x="171.2" y="53.4" transform="rotate(-90 171.2 53.4)">8</text>
<text x="173.7" y="53.4" transform="rotate(-90 173.7 53.4)">7</text>
<text x="176.3" y="53.4" transform="rotate(-90 176.3 53.4)">6</text>
<text x="178.8" y="53.4" transform="rotate(-90 178.8 53.4)">5</text>
<text x="181.4" y="53.4" transform="rotate(-90 181.4 53.4)">4</text>
<text x="183.9" y="53.4" transform="rotate(-90 183.9 53.4)">3</text>
<text x="186.4" y="53.4" transform="rotate(-90 186.4 53.4)">2</text>
<text x="189" y="53.4" transform="rotate(-90 189 53.4)">1</text>
<text x="36.8" y="55.6">1</text>
<text x="45.6" y="55.6">2</text>
<text x="224.7" y="55.6">3</text>
<text x="236.1" y="55.6">2</text>
<text x="48" y="64.2" transform="rotate(-90 48 64.2)">1</text>
<text x="230.9" y="60.7" transform="rotate(-90 230.9 60.7)">1</text>
<text x="42.5" y="67.1">2</text>
<text x="48" y="71.8" transform="rotate(-90 48 71.8)">3</text>
<text x="84.8" y="66.1" transform="rotate(-90 84.8 66.1)">3</text>
<text x="87.4" y="66.1" transform="rotate(-90 87.4 66.1)">2</text>
<text x="89.9" y="66.1" transform="rotate(-90 89.9 66.1)">1</text>
<text x="224.7" y="70.9">6</text>
<text x="236.1" y="70.9">5</text>
<text x="84.8" y="73.1" transform="rotate(-90 84.8 73.1)">7</text>
<text x="89.9" y="73.1" transform="rotate(-90 89.9 73.1)">5</text>
<text x="78" y="81">6</text>
<text x="95.8" y="81">3</text>
<text x="173.7" y="81.4" transform="rotate(-90 173.7 81.4)">6</text>
<text x="176.3" y="81.4" transform="rotate(-90 176.3 81.4)">5</text>
<text x="178.8" y="81.4" transform="rotate(-90 178.8 81.4)">4</text>
<text x="181.4" y="81.4" transform="rotate(-90 181.4 81.4)">3</text>
<text x="183.9" y="81.4" transform="rotate(-90 183.9 81.4)">2</text>
<text x="186.4" y="81.4" transform="rotate(-90 186.4 81.4)">1</text>
<text x="224.7" y="84.8">8</text>
<text x="236.1" y="84.8">9</text>
<text x="84.8" y="90.9" transform="rotate(-90 84.8 90.9)">2</text>
<text x="89.9" y="90.9" transform="rotate(-90 89.9 90.9)">4</text>
<text x="224.1" y="98.8">11</text>
<text x="235.5" y="98.8">12</text>
<text x="115.3" y="102.3" transform="rotate(-90 115.3 102.3)">8</text>
<text x="106" y="110.2">1</text>
<text x="106" y="112.8">2</text>
<text x="123.8" y="110.2">7</text>
<text x="173.7" y="109.3" transform="rotate(-90 173.7 109.3)">8</text>
<text x="236.1" y="111.5">1</text>
<text x="265.4" y="111.5">2</text>
<text x="67.9" y="117.9">3</text>
<text x="106" y="115.3">3</text>
<text x="106" y="117.9">4</text>
<text x="123.8" y="117.9">6</text>
<text x="236.1" y="114">2</text>
<text x="264.8" y="119.1">13</text>
<text x="67.9" y="122.9">2</text>
<text x="80.6" y="120.4">1</text>
<text x="173.7" y="120.7" transform="rotate(-90 173.7 120.7)">4</text>
<text x="264.8" y="124.2">11</text>
<text x="264.8" y="121.7">12</text>
<text x="82.3" y="129.6" transform="rotate(-90 82.3 129.6)">3</text>
<text x="84.8" y="129.6" transform="rotate(-90 84.8 129.6)">1</text>
<text x="115.3" y="127.7" transform="rotate(-90 115.3 127.7)">5</text>
<text x="264.8" y="126.7">10</text>
<text x="265.4" y="131.8">8</text>
<text x="265.4" y="129.3">9</text>
<text x="265.4" y="136.9">6</text>
<text x="265.4" y="134.4">7</text>
<text x="82.3" y="138.5" transform="rotate(-90 82.3 138.5)">4</text>
<text x="84.8" y="138.5" transform="rotate(-90 84.8 138.5)">2</text>
<text x="265.4" y="142">4</text>
<text x="265.4" y="139.4">5</text>
<text x="265.4" y="149.6">1</text>
<text x="265.4" y="147.1">2</text>
<text x="265.4" y="144.5">3</text>
<text x="150.4" y="157.2">5</text>
<text x="163.1" y="159.8">7</text>
<text x="222.8" y="157.2">7</text>
<text x="242.5" y="157.2">14</text>
<text x="150.4" y="162.3">6</text>
</g>
<text font-size="1.8" fill="#840084" x="36.7" y="40.2">Connector_RJ:RJ12_Amphenol_54601-x06_Horizontal</text>
<g font-size="1.8" fill="#0f0f0f">
<text x="232.4" y="62">GND</text>
<text x="230.9" y="76" transform="rotate(-90 230.9 76)">4</text>
<text x="231.1" y="77.2">GND</text>
<text x="230.9" y="90.5" transform="rotate(-90 230.9 90.5)">10</text>
<text x="231.1" y="91.2">GND</text>
<text x="230.9" y="104.5" transform="rotate(-90 230.9 104.5)">13</text>
<text x="231.1" y="105.1">GND</text>
<text x="254" y="131.8">DCC</text>
<text x="254" y="134.4">LocoNet2</text>
<text x="254" y="139.4">XpressNet</text>
<text x="254" y="149.6">+3V3</text>
<text x="254" y="144.5">GND</text>
<text x="254" y="147.1">+5V</text>
</g>
</svg>
